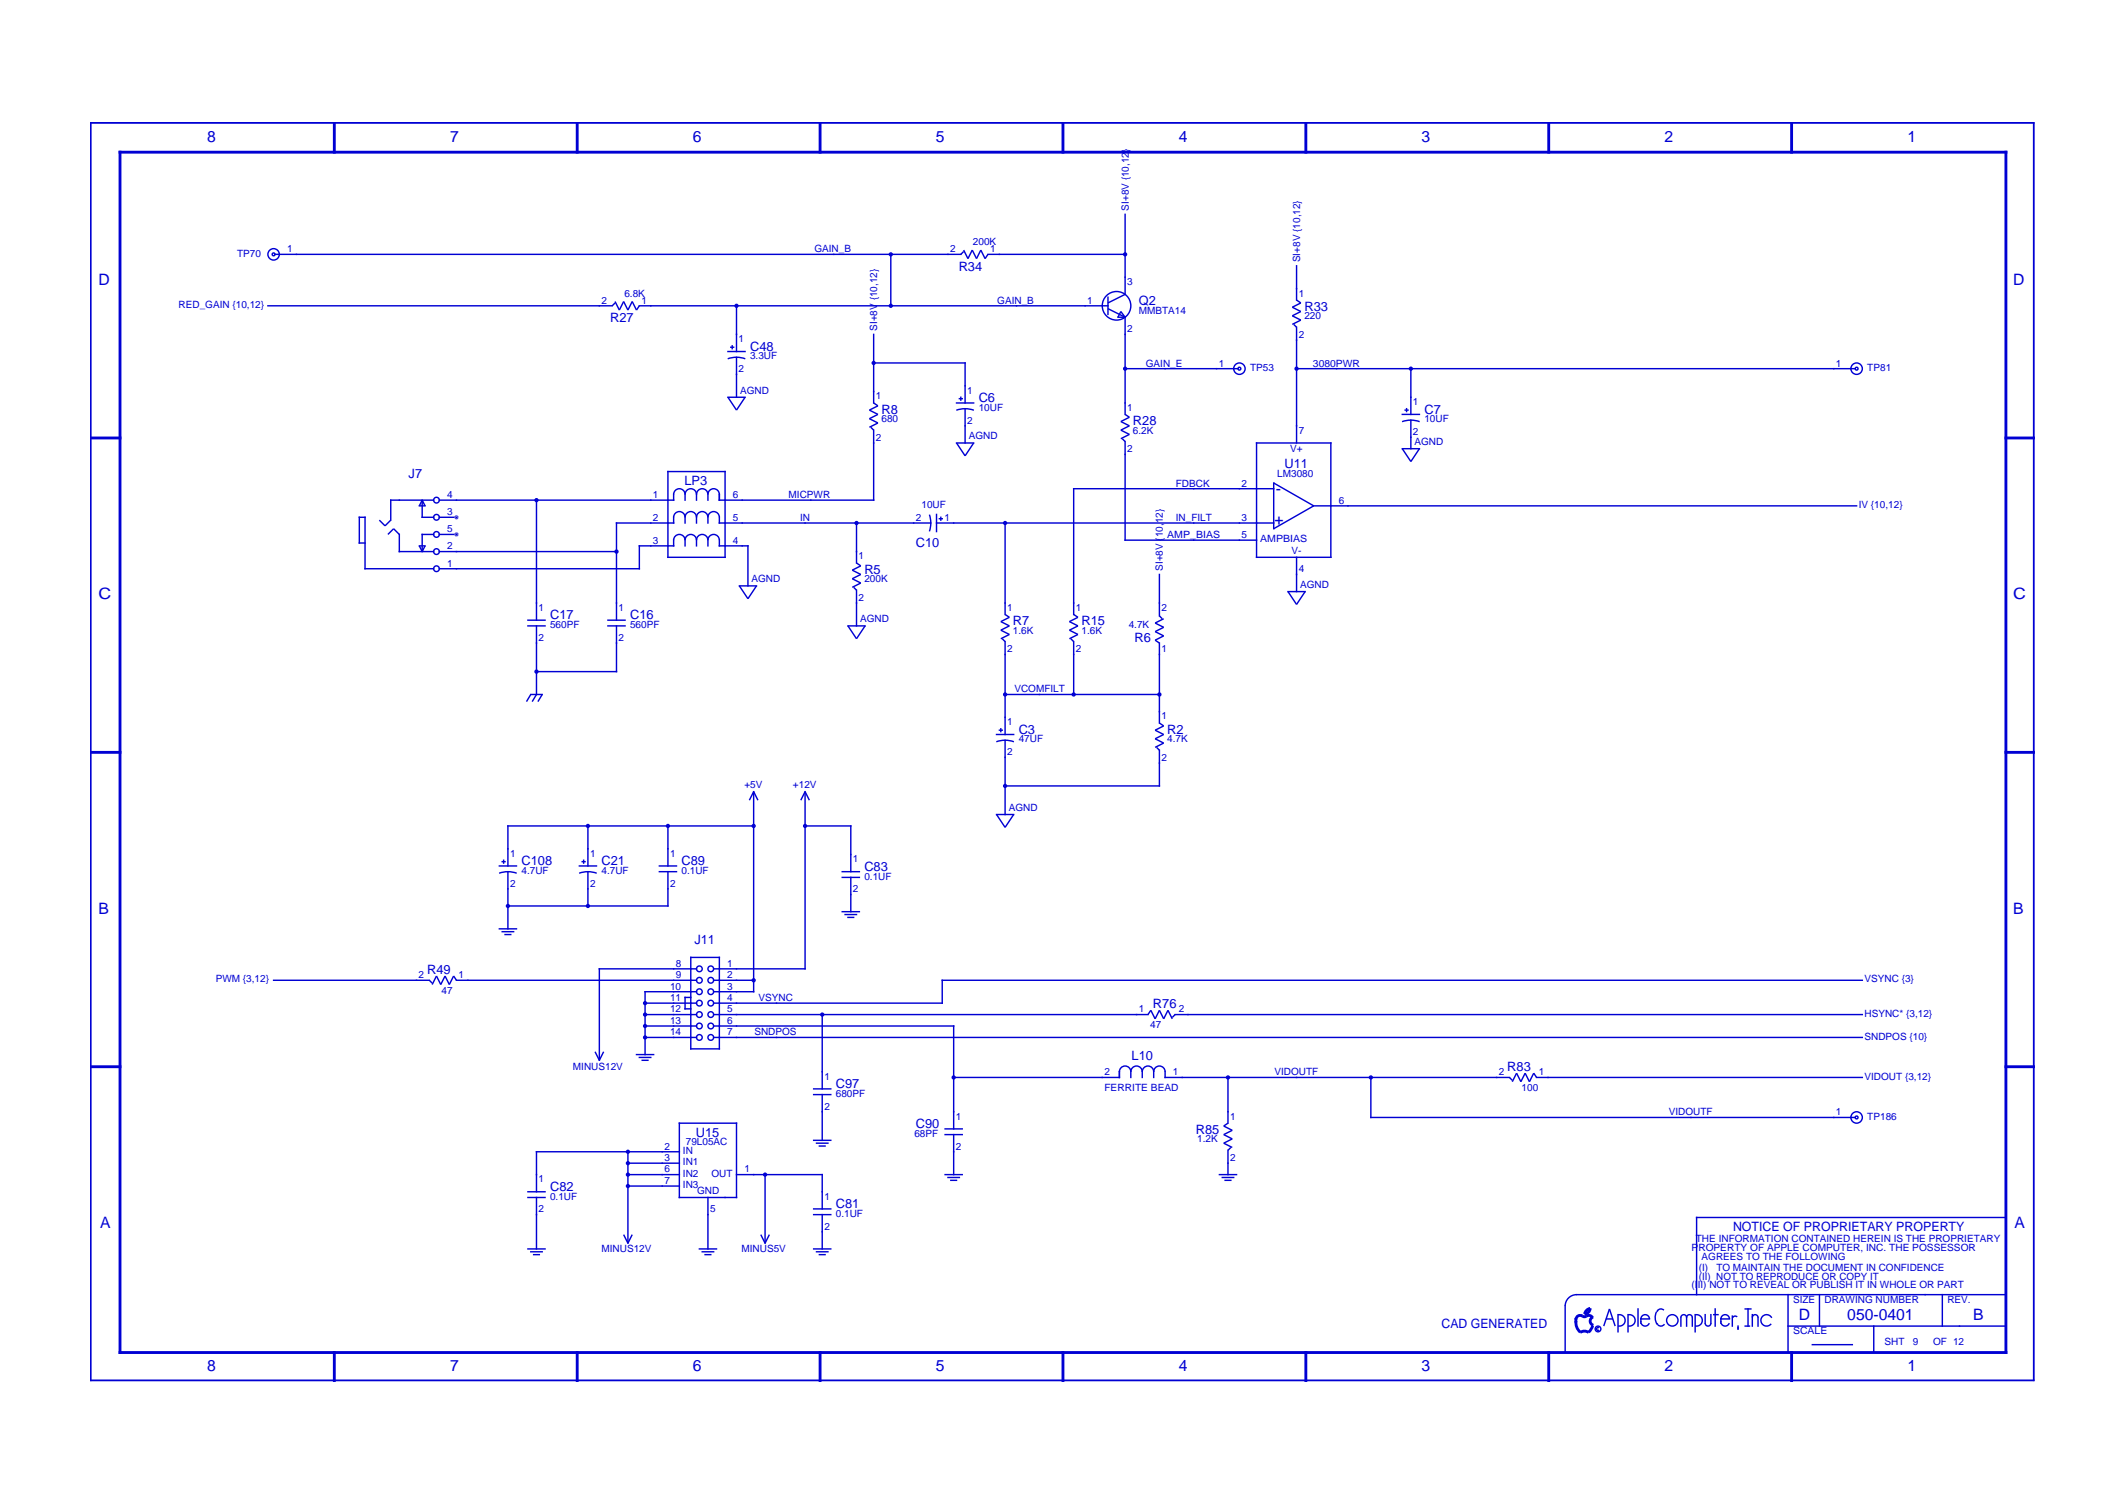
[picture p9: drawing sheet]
<svg xmlns="http://www.w3.org/2000/svg" width="420mm" height="297mm" viewBox="0 0 420 297" stroke-linecap="round" stroke-linejoin="round" font-family="sans-serif">
<path d="M17.8 24.3h384.1M17.9 24.1v248.7M401.7 24.1v248.7M17.8 272.6h384.1" fill="none" stroke="#0000d3" stroke-width=".35"/>
<g fill="none" stroke="#0000d3" stroke-width=".56">
<path d="M23.4 30.1h373.1M23.7 29.8v237.6M66 24.1v6.2M114 24.1v6.2M162 24.1v6.2M210 24.1v6.2M258 24.1v6.2M305.9 24.1v6.2M353.9 24.1v6.2M396.2 29.8v237.6M17.8 86.5h6.2M396 86.5h5.9"/>
<path d="M17.8 148.6h6.2M396 148.6h5.9M17.8 210.7h6.2M396 210.7h5.9M313.4 259.9l.7-.1 .5 .5M313.4 259.9a.81 .81 0 0 1-1.1-.1 .85 .85 0 0 0-1 .8M313.4 258.8l.7-.4a1.18 1.18 0 0 1-1.1 1.1zM23.4 267.1h373.1M66 266.8v6M114 266.8v6M162 266.8v6M210 266.8v6"/>
<path d="M258 266.8v6M305.9 266.8v6M311.3 260.3v.9M311.3 260.9a2.54 2.54 0 0 0 .9 2.2M312.1 263.2a1.41 1.41 0 0 1 1.7 0M314.6 261.8l-.3 .7-.5 .6M314.7 260.1a.85 .85 0 0 0-.6 .9 .85 .85 0 0 0 .7 .7M353.9 266.8v6"/>
</g>
<g fill="none" stroke="#0000d3" stroke-width=".28">
<path d="M54.2 50.2h135.7M121.5 59.8l-.6 .6M121.5 59.5l.8 1.7 .9-1.7 .8 1.7 .9-1.7 .8 1.7 .6-.8M176 50.1v10.4M190.4 49.7l-.6 .5M190.4 49.4l.8 1.7 .9-1.7 .8 1.7 .8-1.7 .9 1.7 .6-.9M195 50.2h27.4M218.9 58.6v3.6M222.2 42.2v16.1M222.2 58.1l-3.3 1.7M256.1 52.4v7M256.1 59.3l.9 .5-1.7 .9 1.7 .8-1.7 .9 1.7 .8-1.7 .9"/>
<path d="M52.8 60.4h68.3M126.2 60.4h92.8M143.7 69.4h3.6M143.7 78.5h3.6M143.7 70.9l1.8-.3 1.7 .3M143.8 78.5l1.7 2.5 1.7-2.5M144.2 68.6h.9M144.6 68.2v.8M145.5 60.3v9.3M145.5 70.4v8.2M172.4 71.7h18.4M172.6 65.9v13.8"/>
<path d="M172.6 79.6l.8 .6-1.7 .8 1.7 .8-1.7 .9 1.7 .8-1.7 .9M188.8 79.6h3.7M189.4 78.7h.8M189.8 78.3v.9M190.6 71.5v8.2M218.9 61l3.3 1.7-.8-1.2-.6 1.2M220.7 62.7h1.7M222.1 72.8h22.6M222.2 62.5v19.5M255.6 64.1l.5 .5M256 72.8h110.6M256.1 64.5v23.1"/>
<path d="M278.7 72.7v9.3M77 98.8h8.8M77.2 98.6v4.3M82.7 99.9h1.4M82.8 99.9l.6-1.1 .6 1.1M83.4 98.6v3.7M86.6 98.8h46.6M106 98.6v24M131.8 93.1h11.6M131.9 93v17.2M133.1 97.6a1.13 1.13 0 0 1 1.1-1.1 1.13 1.13 0 0 1 1.1 1.1 1.13 1.13 0 0 1 1.2-1.1 1.13 1.13 0 0 1 1.1 1.1 1.13 1.13 0 0 1 1.1-1.1 1.13 1.13 0 0 1 1.1 1.1 1.13 1.13 0 0 1 1.2-1.1 1.13 1.13 0 0 1 1.1 1.1M133.1 97.5v1.4"/>
<path d="M135.3 97.5v1.4M137.6 97.5v1.4M139.8 97.5v1.4M142 98.8h30.7M142.1 97.5v1.4M143.2 93v17.2M172 84.4l.6 .5M172.6 84.8v14.1M188.8 87.5h3.7M188.9 81l1.7-.3 1.8 .3M188.9 87.5l1.7 2.5 1.7-2.5M190.6 80.6v7"/>
<path d="M211.9 96.5h39.8M212.1 96.4v25.1M221.7 86.6l.5 .6M222.2 87.1v19.7M222.2 81.8l.9 .6-1.7 .9 1.7 .8-1.7 .8 1.7 .9-1.7 .8M248.1 87.5h14.9M248.2 87.3v22.9M251.6 95.2v9.4M251.6 95.4l7.9 4.5-7.9 4.5M259.4 99.9h107.5M262.9 87.3v22.9M276.9 81.8h3.6"/>
<path d="M276.9 88.6h3.6M277 83.3l1.7-.3 1.7 .3M277 88.6l1.7 2.6 1.7-2.6M277.4 81h.9M277.8 80.6v.8M278.7 82.8v6M70.8 102.2h1.4M70.8 107.2h1.4M71 102v5.4M72 112.3h13.8M72.1 102v10.5M74.9 102.7l1.2 1.2 1.1-1.2"/>
<path d="M76.6 105.6l1.2-1.2 1.1 1.2M78.7 108.9h7.1M78.9 105.4v3.7M82.7 107.8h1.4M82.8 107.8l.6 1.1 .6-1.1M83.3 105.6h2.5M83.3 102.2h2.5M83.4 105.4v3.7M86.6 112.3h39.8M86.6 108.9h35.3M86.6 105.6h3.7M86.6 102.2h3.7"/>
<path d="M121.6 103.3h11.6M121.8 103.2v19.4M126.2 107.8h7M126.3 107.7v4.8M131.8 110.1h11.6M133.1 106.7a1.13 1.13 0 0 1 1.1-1.1 1.13 1.13 0 0 1 1.1 1.1 1.13 1.13 0 0 1 1.2-1.1 1.13 1.13 0 0 1 1.1 1.1 1.13 1.13 0 0 1 1.1-1.1 1.13 1.13 0 0 1 1.1 1.1 1.13 1.13 0 0 1 1.2-1.1 1.13 1.13 0 0 1 1.1 1.1M133.1 102.2a1.13 1.13 0 0 1 1.1-1.2 1.13 1.13 0 0 1 1.1 1.2 1.13 1.13 0 0 1 1.2-1.2 1.13 1.13 0 0 1 1.1 1.2 1.13 1.13 0 0 1 1.1-1.2 1.13 1.13 0 0 1 1.1 1.2 1.13 1.13 0 0 1 1.2-1.2 1.13 1.13 0 0 1 1.1 1.2M133.1 102v1.4M133.1 106.5v1.4M135.3 102v1.4M135.3 106.5v1.4M137.6 102v1.4"/>
<path d="M137.6 106.5v1.4M139.8 102v1.4M139.8 106.5v1.4M142 103.3h42M142 107.8h5.9M142.1 102v1.4M142.1 106.5v1.4M145.9 115.7h3.7M146 115.7l1.7 2.6 1.7-2.6M147.7 107.7v8.2M168.6 116l.6 .6M169.2 103.2v8.1"/>
<path d="M169.2 116.4v7.4M169.2 111.2l.8 .6-1.7 .8 1.7 .9-1.7 .8 1.7 .8-1.7 .9M183.6 101.6l.3 1.7-.3 1.6M184.9 103.3h66.8M185 101.5v3.6M185.4 102.4h.9M185.8 102v.9M198.5 103.2v18.3M222.1 106.7h26.3M229 113.3v8.5M248.1 110.1h14.9M254.3 116.8h3.7"/>
<path d="M254.4 116.8l1.7 2.6 1.7-2.6M256.1 109.9v7.1M104.1 123.6h3.7M104.1 122.5h3.7M104.7 137.2h2.5M104.8 137.2l-.8 1.4M105.8 132.6h16.1M106 123.5v13.8M106 137.2l-.9 1.4M107.1 137.2l-.8 1.4M119.9 123.6h3.7M119.9 122.5h3.7"/>
<path d="M121.8 123.5v9.3M167.4 123.6h3.6M167.5 123.6l1.7 2.6 1.7-2.6M198 126.2l.5 .5M198.4 137.2h30.8M198.5 126.6v18.6M198.5 121.4l.9 .5-1.7 .9 1.7 .8-1.7 .9 1.7 .8-1.7 .9M211.5 126.2l.6 .5M212.1 126.6v10.7M212.1 121.4l.8 .5-1.7 .9 1.7 .8-1.7 .9 1.7 .8-1.7 .9M229 126.9v16M229 121.6l.6 .6"/>
<path d="M229.9 122.2l-1.7 .8 1.7 .9-1.7 .8 1.7 .9-1.7 .8 .8 .6M148 158l.9-1.6 .8 1.6M148.9 156.2v39.8M158.2 158l.8-1.6 .9 1.6M159 156.2v35.3M196.7 145.1h3.7M196.8 146.5l1.7-.3 1.8 .3M197.3 144.2h.8M197.7 143.8v.8M198.4 155.2h30.8M198.5 146v15M228.5 147.6l.5 .6"/>
<path d="M229 142.8l.9 .6-1.7 .8 1.7 .9-1.7 .8 1.7 .9-1.7 .8M229 148v7.4M98.5 171h3.7M98.6 172.5l1.7-.3 1.8 .3M99.1 170.2h.8M99.5 169.8v.8M100.2 163.1h48.8M100.2 178.9h31.9M100.3 163v8.2M100.3 172v11.6M114.3 171h3.7M114.4 172.5l1.7-.3 1.8 .3"/>
<path d="M114.9 170.2h.8M115.3 169.8v.8M116.1 163v8.2M116.1 172v7.1M130.1 172.2h3.7M130.1 171h3.7M131.9 163v8.2M131.9 172v7.1M158.9 163.1h9.3M166.2 172.2h3.7M166.2 173.3h3.7M168.1 163v9.3"/>
<path d="M168.1 173.1v7.1M196.7 160.9h3.7M196.8 160.9l1.7 2.5 1.7-2.5M53.9 193.6h31M84.8 193.6l.6 .6M90 193.6h47.7M90.2 193.6l-.6-.8-.8 1.7-.9-1.7-.8 1.7-.9-1.7-.8 1.7M98.5 183.4h3.7M99.1 184h2.5M99.6 184.6h1.4M118.3 191.3h19.4M118.4 191.2v18.3"/>
<path d="M127.3 198.1h10.4M127.3 195.9h10.4M127.4 195.7v12.7M135.2 197h1.4M135.2 199.2h1.4M135.3 196.8v2.6M136.3 189.1h5.9M136.5 188.9v18.4M140.8 198.1h45.5M140.8 195.9h8.2M140.8 193.6h8.2M140.8 191.3h18.4"/>
<path d="M142.1 188.9v18.4M166.2 180.1h3.7M166.8 180.6h2.5M167.4 181.2h1.4M186 193.6h182M186.1 193.5v4.8M117.5 207.7l.9 1.7 .8-1.7M125.6 208.3h3.7M126.2 208.8h2.5M126.7 209.4h1.4M127.3 204.9h10.4M127.3 202.6h10.4"/>
<path d="M127.3 200.4h10.4M136.3 207.2h5.9M140.8 204.9h227.2M140.8 202.6h47.7M140.8 200.4h86.1M160.6 216.2h3.7M160.6 215.1h3.7M162.4 200.2v15M162.4 216v9.4M188.2 212.8h33.1M188.4 202.5v20.6M221.1 211.7a1.13 1.13 0 0 1 1.2-1.2 1.13 1.13 0 0 1 1.1 1.2 1.13 1.13 0 0 1 1.1-1.2 1.13 1.13 0 0 1 1.1 1.2 1.13 1.13 0 0 1 1.2-1.2 1.13 1.13 0 0 1 1.1 1.2 1.13 1.13 0 0 1 1.1-1.2 1.13 1.13 0 0 1 1.2 1.2"/>
<path d="M221.1 211.5v1.4M223.4 211.5v1.4M225.6 211.5v1.4M226.8 200.4l.5-.9 .9 1.7 .8-1.7 .9 1.7 .8-1.7 .9 1.7M227.9 211.5v1.4M230 212.8h68.3M230.2 211.5v1.4M232 200.4h136M232.1 200.4l-.5 .5M242.6 212.7v9.3M270.8 212.7v8.1M298.2 212.8l.5 .6"/>
<path d="M303.4 212.8h64.6M303.5 212.8l-.5-.9-.9 1.7-.8-1.7-.9 1.7-.8-1.7-.9 1.7M104.1 236.5h3.7M104.1 235.4h3.7M105.8 227.5h28.5M106 227.3v8.2M106 236.4v10.4M123.9 229.7h10.4M123.9 234.2h10.4M123.9 232h10.4M124 227.3v18.4M134.1 221.8h11.5"/>
<path d="M134.1 236.5h11.5M134.2 221.7v14.9M139.8 236.4v10.4M145.3 232h17.3M145.5 221.7v14.9M151.1 231.8v13.9M160.6 239.9h3.7M160.6 238.8h3.7M160.6 225.2h3.7M161.1 225.8h2.6M161.7 226.3h1.4M162.4 231.8v7.1"/>
<path d="M162.4 239.7v7.1M186.5 232h3.7M186.5 224.1h3.7M186.5 223h3.7M187.1 232.6h2.6M187.7 233.1h1.4M188.4 223.9v8.2M240.7 232h3.7M241.3 232.6h2.5M241.9 233.1h1.4M242.6 227v5.1M242.6 221.8l-.9 .6 1.7 .8-1.7 .9 1.7 .8-1.7 .9 1.7 .8"/>
<path d="M243.1 226.6l-.5 .6M270.7 220.7h95.9M104.1 246.7h3.7M104.7 247.2h2.5M105.3 247.8h1.4M123.2 243.8l.8 1.7 .9-1.7M138 246.7h3.7M138.6 247.2h2.5M139.1 247.8h1.4M150.3 243.8l.8 1.7 .9-1.7M160.6 246.7h3.7M161.1 247.2h2.6"/>
<path d="M161.7 247.8h1.4M309.2 257.8v9.3M311.3 255.7h84.9M311.4 255.7a2.26 2.26 0 0 0-2.2 2.3M319.6 259.5v3.7M319.6 259.7a1.13 1.13 0 0 1 1.4 1.1 1.13 1.13 0 0 1-1.4 1.1M321.6 259.5v3.7M321.6 259.7a1.13 1.13 0 0 1 1.4 1.1 1.13 1.13 0 0 1-1.4 1.1M323.6 258.4v3.6M327.2 259.1a2.54 2.54 0 0 0 .1 2.5M327.5 258.8l-.3 .3M328.7 258.8l-.7-.3-.6 .4"/>
<path d="M334.9 259.5v3.7M334.9 259.7a1.13 1.13 0 0 1 1.4 1.1 1.13 1.13 0 0 1-1.4 1.1M335 240.5h61.2M335.1 240.3v15.5M336.8 259.5v2M338 259.5v2M338.4 259.6h1.1M338.8 258.4v3.6M342.2 259.8v2.2M344.6 258.5h1.4M345.3 258.4v3.6M346.1 259.5v2.5"/>
<path d="M353.2 255.6v11.5M359.4 255.6v6.4M383.7 255.6v6.4M315.9 262.3a.28 .28 0 0 0-.4 0 .28 .28 0 0 0 0 .4 .28 .28 0 0 0 .4 0M316.8 261.9l1.1-3.4 1.2 3.4M317.2 260.5h1.4M324 260.5h2M324.1 260.5a.85 .85 0 0 1 .9-.9 .85 .85 0 0 1 .8 .9M324.1 260.3v1.2M324.2 261.3a.85 .85 0 0 0 .8 .6 .85 .85 0 0 0 .8-.6M327.2 261.3l.3 .3M328.8 261.5l-.6 .4-.7-.2"/>
<path d="M332 260.2a.56 .56 0 0 1 .6-.6 .56 .56 0 0 1 .6 .6 .56 .56 0 0 1 .5-.6 .56 .56 0 0 1 .6 .6M332 260.1v1.9M333.2 260.1v1.9M334.3 260.1v1.9M336.8 261.3a.56 .56 0 0 0 .6 .6 .56 .56 0 0 0 .6-.6M339.8 260.5h2M339.9 260.5a.85 .85 0 0 1 .9-.9 .85 .85 0 0 1 .8 .9M339.9 260.3v1.2M340 261.3a.85 .85 0 0 0 .8 .6 .85 .85 0 0 0 .8-.6M343.2 260.1l-.5-.2-.4 .3M343.3 261.8v.8M344.6 261.9h1.1"/>
<path d="M346.1 260.2a.56 .56 0 0 1 .6-.6 .56 .56 0 0 1 .6 .6M347.3 260.1v1.9M350 260.3a1.13 1.13 0 0 0-1.7-.5 1.13 1.13 0 0 0-.1 1.8 1.13 1.13 0 0 0 1.7-.1M353.1 261.9h43.1M357.9 265.6h8.1M370.1 261.8v5.3"/>
<circle cx="54" cy="50.2" r=".28"/>
<circle cx="54" cy="50.2" r="1.13"/>
<circle cx="176" cy="50.2" r=".28"/>
<circle cx="222.2" cy="50.2" r=".28"/>
<circle cx="145.5" cy="60.4" r=".28"/>
<circle cx="172.6" cy="71.7" r=".28"/>
<circle cx="176" cy="60.4" r=".28"/>
<circle cx="220.6" cy="60.4" r="2.82"/>
<circle cx="222.2" cy="72.8" r=".28"/>
<circle cx="244.8" cy="72.8" r=".28"/>
<circle cx="244.8" cy="72.8" r="1.13"/>
<circle cx="256.1" cy="72.8" r=".28"/>
<circle cx="278.7" cy="72.8" r=".28"/>
<circle cx="366.7" cy="72.8" r=".28"/>
<circle cx="366.7" cy="72.8" r="1.13"/>
<circle cx="86.2" cy="98.8" r=".56"/>
<circle cx="106" cy="98.8" r=".28"/>
<circle cx="86.2" cy="112.3" r=".56"/>
<circle cx="86.2" cy="108.9" r=".56"/>
<circle cx="86.2" cy="102.2" r=".56"/>
<circle cx="86.2" cy="105.6" r=".56"/>
<circle cx="121.8" cy="108.9" r=".28"/>
<circle cx="169.2" cy="103.3" r=".28"/>
<circle cx="198.5" cy="103.3" r=".28"/>
<circle cx="106" cy="132.6" r=".28"/>
<circle cx="198.5" cy="137.2" r=".28"/>
<circle cx="212.1" cy="137.2" r=".28"/>
<circle cx="229" cy="137.2" r=".28"/>
<circle cx="198.5" cy="155.2" r=".28"/>
<circle cx="100.3" cy="178.9" r=".28"/>
<circle cx="116.1" cy="163.1" r=".28"/>
<circle cx="116.1" cy="178.9" r=".28"/>
<circle cx="131.9" cy="163.1" r=".28"/>
<circle cx="148.9" cy="163.1" r=".28"/>
<circle cx="159" cy="163.1" r=".28"/>
<circle cx="127.4" cy="198.1" r=".28"/>
<circle cx="138.1" cy="191.3" r=".56"/>
<circle cx="138.1" cy="198.1" r=".56"/>
<circle cx="138.1" cy="193.6" r=".56"/>
<circle cx="138.1" cy="195.9" r=".56"/>
<circle cx="140.4" cy="198.1" r=".56"/>
<circle cx="140.4" cy="191.3" r=".56"/>
<circle cx="140.4" cy="193.6" r=".56"/>
<circle cx="140.4" cy="195.9" r=".56"/>
<circle cx="148.9" cy="193.6" r=".28"/>
<circle cx="127.4" cy="202.6" r=".28"/>
<circle cx="127.4" cy="204.9" r=".28"/>
<circle cx="127.4" cy="200.4" r=".28"/>
<circle cx="138.1" cy="202.6" r=".56"/>
<circle cx="138.1" cy="200.4" r=".56"/>
<circle cx="138.1" cy="204.9" r=".56"/>
<circle cx="140.4" cy="200.4" r=".56"/>
<circle cx="140.4" cy="202.6" r=".56"/>
<circle cx="140.4" cy="204.9" r=".56"/>
<circle cx="162.4" cy="200.4" r=".28"/>
<circle cx="188.4" cy="212.8" r=".28"/>
<circle cx="242.6" cy="212.8" r=".28"/>
<circle cx="270.8" cy="212.8" r=".28"/>
<circle cx="124" cy="229.7" r=".28"/>
<circle cx="124" cy="234.2" r=".28"/>
<circle cx="124" cy="227.5" r=".28"/>
<circle cx="124" cy="232" r=".28"/>
<circle cx="151.1" cy="232" r=".28"/>
<circle cx="366.7" cy="220.7" r=".28"/>
<circle cx="366.7" cy="220.7" r="1.13"/>
<circle cx="315.7" cy="262.5" r=".56"/>
<circle cx="330.3" cy="260.8" r="1.13"/>
</g>
<g fill="none" stroke="#dd0907" stroke-width=".28">
<circle cx="90.2" cy="102.2" r=".28"/>
<circle cx="90.2" cy="105.6" r=".28"/>
</g>
<g font-size="3.1" fill="#0000d3">
<text x="40.9" y="28.1">8</text>
<text x="88.9" y="28.1">7</text>
<text x="136.9" y="28.1">6</text>
<text x="184.9" y="28.1">5</text>
<text x="232.8" y="28.1">4</text>
<text x="280.8" y="28.1">3</text>
<text x="328.8" y="28.1">2</text>
<text x="376.8" y="28.1">1</text>
<text x="19.5" y="56.3">D</text>
<text x="397.7" y="56.3">D</text>
<text x="252" y="97.5">-</text>
<text x="251.7" y="103.7">+</text>
<text x="19.5" y="118.4">C</text>
<text x="397.7" y="118.4">C</text>
<text x="19.5" y="180.5">B</text>
<text x="397.7" y="180.5">B</text>
<text x="19.8" y="242.6">A</text>
<text x="397.9" y="242.6">A</text>
<text x="355.3" y="260.6">D</text>
<text x="364.9" y="260.6">050-0401</text>
<text x="389.7" y="260.6">B</text>
<text x="40.9" y="270.8">8</text>
<text x="88.9" y="270.8">7</text>
<text x="136.9" y="270.8">6</text>
<text x="184.9" y="270.8">5</text>
<text x="232.8" y="270.8">4</text>
<text x="280.8" y="270.8">3</text>
<text x="328.8" y="270.8">2</text>
<text x="376.8" y="270.8">1</text>
</g>
<g font-size="2.5" fill="#0000d3">
<text x="189.4" y="53.5">R34</text>
<text x="120.5" y="63.6">R27</text>
<text x="224.9" y="60.3">Q2</text>
<text x="257.7" y="61.4">R33</text>
<text x="148.2" y="69.3">C48</text>
<text x="174.1" y="81.7">R8</text>
<text x="193.3" y="79.4">C6</text>
<text x="223.8" y="84">R28</text>
<text x="281.4" y="81.7">C7</text>
<text x="80.7" y="94.4">J7</text>
<text x="135.2" y="95.8">LP3</text>
<text x="253.7" y="92.4">U11</text>
<text x="180.9" y="107.9">C10</text>
<text x="170.7" y="113.3">R5</text>
<text x="108.7" y="122.3">C17</text>
<text x="124.5" y="122.3">C16</text>
<text x="200.1" y="123.5">R7</text>
<text x="213.6" y="123.5">R15</text>
<text x="224.1" y="126.9">R6</text>
<text x="201.2" y="144.9">C3</text>
<text x="230.6" y="144.9">R2</text>
<text x="103" y="170.9">C108</text>
<text x="118.8" y="170.9">C21</text>
<text x="134.6" y="170.9">C89</text>
<text x="170.7" y="172">C83</text>
<text x="137.2" y="186.4">J11</text>
<text x="84.4" y="192.3">R49</text>
<text x="227.8" y="199.1">R76</text>
<text x="223.5" y="209.3">L10</text>
<text x="165.1" y="214.9">C97</text>
<text x="297.7" y="211.5">R83</text>
<text x="137.4" y="224.5">U15</text>
<text x="180.9" y="222.8">C90</text>
<text x="236.2" y="223.9">R85</text>
<text x="108.7" y="235.2">C82</text>
<text x="165.1" y="238.6">C81</text>
<text x="342.3" y="243.1">NOTICE OF PROPRIETARY PROPERTY</text>
<text x="284.8" y="262.3">CAD GENERATED</text>
</g>
<g font-size="2" fill="#0000d3">
<text x="223" y="41.6" transform="rotate(-90 223 41.6)">SI+8V {10,12}</text>
<text x="46.8" y="50.7">TP70</text>
<text x="56.7" y="49.8">1</text>
<text x="160.9" y="49.8">GAIN_B</text>
<text x="187.7" y="49.8">2</text>
<text x="192.2" y="48.4">200K</text>
<text x="195.6" y="49.8">1</text>
<text x="256.8" y="51.8" transform="rotate(-90 256.8 51.8)">SI+8V {10,12}</text>
<text x="118.8" y="60">2</text>
<text x="123.3" y="58.6">6.8K</text>
<text x="126.7" y="60">1</text>
<text x="197" y="60">GAIN_B</text>
<text x="214.8" y="60">1</text>
<text x="222.7" y="56.3">3</text>
<text x="256.5" y="58.6">1</text>
<text x="35.3" y="60.8">RED_GAIN {10,12}</text>
<text x="173.3" y="65.3" transform="rotate(-90 173.3 65.3)">SI+8V {10,12}</text>
<text x="222.7" y="65.6">2</text>
<text x="224.9" y="61.9">MMBTA14</text>
<text x="257.7" y="63.1">220</text>
<text x="145.9" y="67.6">1</text>
<text x="148.2" y="71">3.3UF</text>
<text x="256.5" y="66.7">2</text>
<text x="145.9" y="73.5">2</text>
<text x="146.2" y="77.8">AGND</text>
<text x="191.1" y="77.8">1</text>
<text x="226.3" y="72.4">GAIN_E</text>
<text x="240.7" y="72.4">1</text>
<text x="246.9" y="73.2">TP53</text>
<text x="259.4" y="72.4">3080PWR</text>
<text x="362.7" y="72.4">1</text>
<text x="368.9" y="73.2">TP81</text>
<text x="173" y="78.9">1</text>
<text x="174.1" y="83.4">680</text>
<text x="191.1" y="83.7">2</text>
<text x="193.3" y="81.1">10UF</text>
<text x="222.7" y="81.1">1</text>
<text x="279.1" y="80">1</text>
<text x="281.4" y="83.4">10UF</text>
<text x="173" y="87.1">2</text>
<text x="191.3" y="86.8">AGND</text>
<text x="222.7" y="89.3">2</text>
<text x="223.8" y="85.7">6.2K</text>
<text x="254.8" y="89.3">V+</text>
<text x="256.5" y="85.7">7</text>
<text x="279.1" y="85.9">2</text>
<text x="279.4" y="87.9">AGND</text>
<text x="252.3" y="94.1">LM3080</text>
<text x="88.3" y="101.7">3</text>
<text x="88.3" y="98.4">4</text>
<text x="129" y="98.4">1</text>
<text x="144.8" y="98.4">6</text>
<text x="155.8" y="98.4">MICPWR</text>
<text x="182" y="100.3">10UF</text>
<text x="232.3" y="96.1">FDBCK</text>
<text x="245.3" y="96.1">2</text>
<text x="264.4" y="99.5">6</text>
<text x="367.2" y="100.3">IV {10,12}</text>
<text x="88.3" y="105.1">5</text>
<text x="129" y="102.9">2</text>
<text x="129" y="107.4">3</text>
<text x="144.8" y="107.4">4</text>
<text x="144.8" y="102.9">5</text>
<text x="158" y="102.9">IN</text>
<text x="180.9" y="102.9">2</text>
<text x="186.5" y="102.9">1</text>
<text x="230.6" y="106.3">AMP_BIAS</text>
<text x="232.3" y="102.9">IN_FILT</text>
<text x="245.3" y="102.9">3</text>
<text x="245.3" y="106.3">5</text>
<text x="248.9" y="107.1">AMPBIAS</text>
<text x="88.3" y="108.5">2</text>
<text x="88.3" y="111.9">1</text>
<text x="169.6" y="110.5">1</text>
<text x="229.7" y="112.7" transform="rotate(-90 229.7 112.7)">SI+8V {10,12}</text>
<text x="255.1" y="109.4">V-</text>
<text x="256.5" y="113">4</text>
<text x="148.4" y="115">AGND</text>
<text x="169.6" y="118.7">2</text>
<text x="170.7" y="115">200K</text>
<text x="256.8" y="116.1">AGND</text>
<text x="106.4" y="120.6">1</text>
<text x="108.7" y="124">560PF</text>
<text x="122.2" y="120.6">1</text>
<text x="124.5" y="124">560PF</text>
<text x="169.9" y="122.9">AGND</text>
<text x="199" y="120.6">1</text>
<text x="200.1" y="125.2">1.6K</text>
<text x="212.5" y="120.6">1</text>
<text x="213.6" y="125.2">1.6K</text>
<text x="223" y="124">4.7K</text>
<text x="229.4" y="120.6">2</text>
<text x="106.4" y="126.6">2</text>
<text x="122.2" y="126.6">2</text>
<text x="199" y="128.8">2</text>
<text x="212.5" y="128.8">2</text>
<text x="229.4" y="128.8">1</text>
<text x="200.4" y="136.7">VCOMFILT</text>
<text x="199" y="143.2">1</text>
<text x="229.4" y="142.1">1</text>
<text x="199" y="149.2">2</text>
<text x="201.2" y="146.6">47UF</text>
<text x="230.6" y="146.6">4.7K</text>
<text x="147" y="155.6">+5V</text>
<text x="156.6" y="155.6">+12V</text>
<text x="229.4" y="150.3">2</text>
<text x="199.2" y="160.2">AGND</text>
<text x="100.8" y="169.2">1</text>
<text x="103" y="172.6">4.7UF</text>
<text x="116.6" y="169.2">1</text>
<text x="118.8" y="172.6">4.7UF</text>
<text x="132.4" y="169.2">1</text>
<text x="134.6" y="172.6">0.1UF</text>
<text x="168.5" y="170.3">1</text>
<text x="170.7" y="173.7">0.1UF</text>
<text x="100.8" y="175.1">2</text>
<text x="116.6" y="175.1">2</text>
<text x="132.4" y="175.1">2</text>
<text x="168.5" y="176.2">2</text>
<text x="133.5" y="190.9">8</text>
<text x="143.7" y="190.9">1</text>
<text x="42.6" y="194">PWM {3,12}</text>
<text x="82.7" y="193.2">2</text>
<text x="87.2" y="196.3">47</text>
<text x="90.6" y="193.2">1</text>
<text x="132.4" y="195.4">10</text>
<text x="132.4" y="197.7">11</text>
<text x="133.5" y="193.2">9</text>
<text x="143.7" y="193.2">2</text>
<text x="143.7" y="195.4">3</text>
<text x="143.7" y="197.7">4</text>
<text x="149.9" y="197.7">VSYNC</text>
<text x="368.3" y="194">VSYNC {3}</text>
<text x="132.4" y="200">12</text>
<text x="132.4" y="202.2">13</text>
<text x="143.7" y="200">5</text>
<text x="143.7" y="202.2">6</text>
<text x="224.9" y="200">1</text>
<text x="227.2" y="203.1">47</text>
<text x="232.8" y="200">2</text>
<text x="368.3" y="200.8">HSYNC* {3,12}</text>
<text x="132.4" y="204.5">14</text>
<text x="143.7" y="204.5">7</text>
<text x="149" y="204.5">SNDPOS</text>
<text x="368.3" y="205.3">SNDPOS {10}</text>
<text x="113.2" y="211.2">MINUS12V</text>
<text x="162.8" y="213.2">1</text>
<text x="218.2" y="215.5">FERRITE BEAD</text>
<text x="218.2" y="212.4">2</text>
<text x="231.7" y="212.4">1</text>
<text x="251.7" y="212.4">VIDOUTF</text>
<text x="296.1" y="212.4">2</text>
<text x="300.6" y="215.5">100</text>
<text x="304" y="212.4">1</text>
<text x="368.3" y="213.2">VIDOUT {3,12}</text>
<text x="162.8" y="219.1">2</text>
<text x="165.1" y="216.6">680PF</text>
<text x="188.8" y="221.1">1</text>
<text x="243" y="221.1">1</text>
<text x="329.6" y="220.3">VIDOUTF</text>
<text x="362.7" y="220.3">1</text>
<text x="368.9" y="221.1">TP186</text>
<text x="131.2" y="227">2</text>
<text x="134.9" y="227.9">IN</text>
<text x="135.5" y="226.2">79L05AC</text>
<text x="180.6" y="224.5">68PF</text>
<text x="188.8" y="227">2</text>
<text x="236.5" y="225.6">1.2K</text>
<text x="106.4" y="233.5">1</text>
<text x="131.2" y="229.3">3</text>
<text x="131.2" y="231.6">6</text>
<text x="131.2" y="233.8">7</text>
<text x="134.9" y="230.2">IN1</text>
<text x="134.9" y="232.4">IN2</text>
<text x="140.5" y="232.4">OUT</text>
<text x="147" y="231.6">1</text>
<text x="243" y="229.3">2</text>
<text x="106.4" y="239.5">2</text>
<text x="108.7" y="236.9">0.1UF</text>
<text x="134.9" y="234.7">IN3</text>
<text x="137.7" y="235.8">GND</text>
<text x="140.3" y="239.5">5</text>
<text x="162.8" y="236.9">1</text>
<text x="162.8" y="242.9">2</text>
<text x="165.1" y="240.3">0.1UF</text>
<text x="335" y="245.4">THE INFORMATION CONTAINED HEREIN IS THE PROPRIETARY</text>
<text x="118.8" y="247.4">MINUS12V</text>
<text x="146.5" y="247.4">MINUS5V</text>
<text x="334.2" y="247.1">PROPERTY OF APPLE COMPUTER, INC. THE POSSESSOR</text>
<text x="335.6" y="251">(I)</text>
<text x="336.1" y="248.8">AGREES TO THE FOLLOWING</text>
<text x="339.1" y="251">TO MAINTAIN THE DOCUMENT IN CONFIDENCE</text>
<text x="334.2" y="254.4">(III) NOT TO REVEAL OR PUBLISH IT IN WHOLE OR PART</text>
<text x="335.6" y="252.7">(II) NOT TO REPRODUCE OR COPY IT</text>
<text x="354.2" y="257.2">SIZE</text>
<text x="360.4" y="257.2">DRAWING NUMBER</text>
<text x="384.7" y="257.2">REV.</text>
<text x="354.2" y="263.5">SCALE</text>
<text x="372.3" y="265.7">SHT</text>
<text x="377.9" y="265.7">9</text>
<text x="381.8" y="265.7">OF 12</text>
</g>
</svg>
